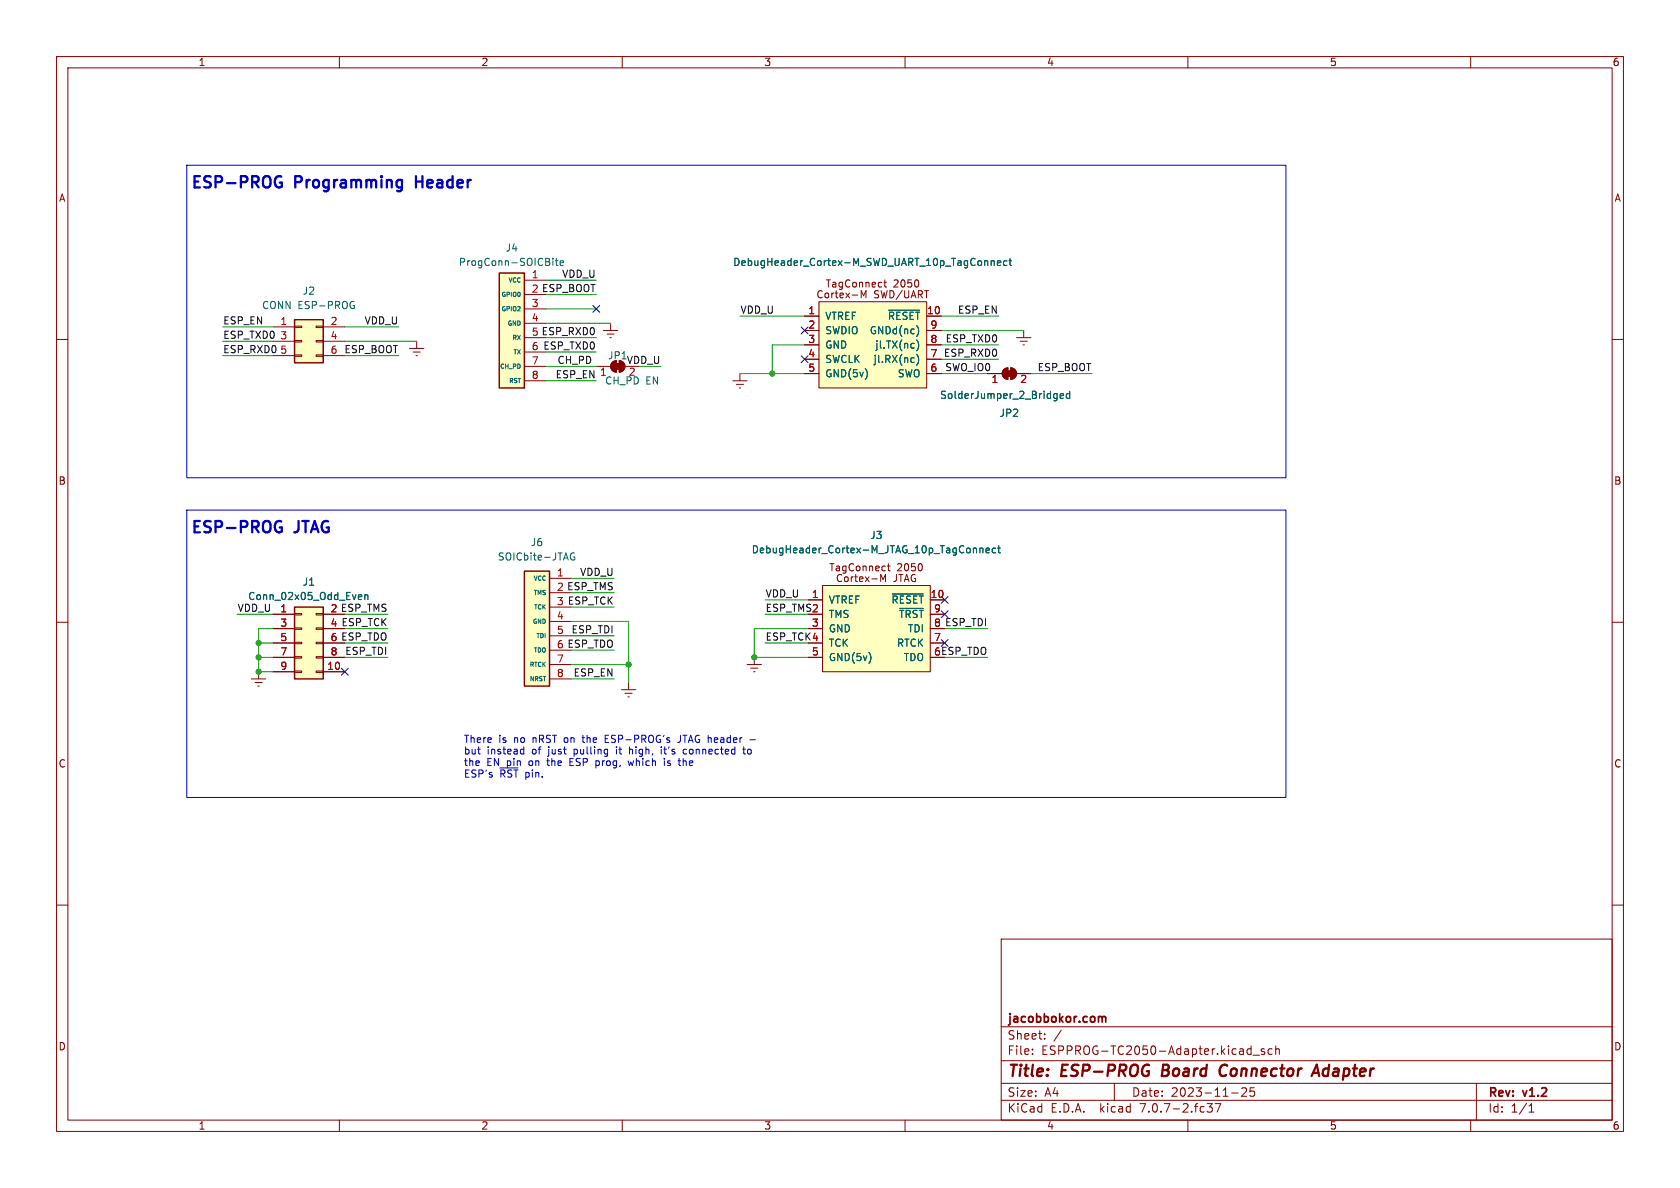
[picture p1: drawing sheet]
<svg xmlns="http://www.w3.org/2000/svg" width="297mm" height="210mm" viewBox="0 0 297 210" stroke-linecap="round" stroke-linejoin="round" font-family="sans-serif">
<g fill="none" stroke="#840000" stroke-width=".18">
<path d="M10 10h277v190h-277zM12 12h273v186h-273zM60 10v2M110 10v2M160 10v2M210 10v2M260 10v2M10 60h2M48.3 57.8h3.8M52.1 57.7h1.2v.2h-1.2zM55.9 57.7h1.2v.2h-1.2zM57.1 57.8h3.9"/>
<path d="M92.7 49.5h3.8M92.7 52.1h3.8M92.7 54.6h3.8M92.7 57.2h3.8M92.7 59.7h3.8M106.7 58.4h2.5M107.3 59.1h1.3M107.8 59.7h.3M107.9 57.2v1.2M142.2 58.4h2.6M142.2 55.9h2.6M144.8 53.3h19v15.3h-19z"/>
<path d="M152.2 52.6v-1.2l.5 .9 .4-.9v1.2M156.2 49.9h.5M156.4 49.5v1.1l.3 .1M163.8 58.4h2.6M163.8 55.9h2.6M179.7 59.7h2.5M181 58.4v1.3M285 60h2M48.3 60.3h3.8M48.3 62.9h3.8M52.1 62.7h1.2v.3h-1.2zM52.1 60.2h1.2v.3h-1.2z"/>
<path d="M55.9 62.7h1.2v.3h-1.2zM55.9 60.2h1.2v.3h-1.2zM57.1 60.3h3.9M57.1 62.9h3.9M72.4 61.6h2.5M73 62.2h1.3M73.5 62.9h.3M73.7 60.3v1.3M92.7 62.2h3.8M92.7 64.8h3.8M92.7 67.3h3.8M105.4 64.8h2.5"/>
<path d="M108.3 64l.7-.2v2a1.02 1.02 0 0 1-1-.7 1.02 1.02 0 0 1 .3-1.1zM109.5 63.8a1.02 1.02 0 0 1 1 1 1.02 1.02 0 0 1-1 1zM129.5 67.3h2.6M130.2 67.9h1.2M130.7 68.6h.2M130.8 66v1.3M142.2 61h2.6M142.2 66h2.6M142.2 63.5h2.6M163.8 61h2.6M163.8 66h2.6M163.8 63.5h2.6"/>
<path d="M174.6 66h2.6M177.5 65.3l.7-.3v2.1a1.02 1.02 0 0 1-1-.7 1.02 1.02 0 0 1 .3-1.1zM178.7 65a1.02 1.02 0 0 1 1 1 1.02 1.02 0 0 1-1 1.1zM179.7 66h2.5M180.3 60.3h1.3M180.8 61h.3M157.1 99.6v1.1l.3 .2M10 110h2M45.7 118.7v1.3M48.3 108.6h3.8M48.3 118.7h3.8M48.3 111.1h3.8"/>
<path d="M48.3 113.7h3.8M48.3 116.2h3.8M52.1 118.6h1.2v.3h-1.2zM52.1 116.1h1.2v.2h-1.2zM52.1 113.5h1.2v.3h-1.2zM52.1 111h1.2v.3h-1.2zM52.1 108.5h1.2v.2h-1.2zM55.9 118.6h1.2v.3h-1.2zM55.9 116.1h1.2v.2h-1.2zM55.9 113.5h1.2v.3h-1.2zM55.9 111h1.2v.3h-1.2zM55.9 108.5h1.2v.2h-1.2z"/>
<path d="M57.1 108.6h3.9M57.1 118.7h3.9M57.1 111.1h3.9M57.1 113.7h3.9M57.1 116.2h3.9M97.2 102.2h3.8M97.2 104.8h3.8M97.2 107.3h3.8M97.2 109.9h3.8M97.2 112.4h3.8M97.2 114.9h3.8M97.2 117.5h3.8"/>
<path d="M132.1 117.5h2.5M132.7 118.1h1.3M133.2 118.7h.3M133.3 116.2v1.3M142.9 108.6h2.5M142.9 111.1h2.5M142.9 113.7h2.5M142.9 116.2h2.5M142.9 106h2.5M145.4 103.5h19.1v15.2h-19.1zM155.7 102.8v-1.3l.4 1 .4-1v1.3M156.9 100.1h.5"/>
<path d="M164.5 108.6h2.5M164.5 111.1h2.5M164.5 113.7h2.5M164.5 116.2h2.5M164.5 106h2.5M285 110h2M44.4 120h2.6M45.1 120.7h1.3M45.6 121.3h.2M97.2 120h3.8M109.9 121.9h2.5M110.5 122.6h1.3"/>
<path d="M111 123.2h.3M111.1 120.7v1.2M10 160h2M285 160h2M177 166h108v32h-108zM60 198v2M110 198v2M160 198v2M177 194.5h108M177 191.5h108M177 187.5h108M177 181.5h108"/>
<path d="M182.5 186.3v.1M182.5 185.5v.1M184.7 183.6v.1M184.7 182.8v.1M187.6 182.1l-1.3 2M197 191.5v3M210 198v2M213.4 195.1h.9l-.5 .6 .4 .1v.7l-.2 .1-.5-.1M214.8 195.1h1l-.6 1.5M217.7 193.2h1.2M219.5 192.4l.6-.1 .2 .1 .1 .3-.9 1.1h.9M220.7 185.4l.5 .1"/>
<path d="M221.2 184.9v1.5M221.2 186.3l-.5 .1M221.5 186.5h1.2M221.7 192.3h-.7v.7l.2-.1h.5l.1 .3-.1 .5-.2 .1-.5-.1M223.5 185.5l-.3-.1-.2 .2v.2l.5 .2v.3h-.5M224.9 185.5l-.4-.1-.3 .3v.4l.1 .2h.6M225.5 185.5l.2-.1 .4 .1 .1 .9M225.5 184.9v1.5M260 198v2M261 191.5v6.5M270.3 196.6h.9M270.3 195.5l.4-.4v1.5"/>
</g>
<path d="M205.6 188.2l-.2 2h.8M216.6 188.2a1.13 1.13 0 0 0-1 .7 1.13 1.13 0 0 0 .3 1.2l.3 .1 .4-.1M231.9 190.2l.9-2 .4 2M232.1 189.6h1" fill="none" stroke="#840000" stroke-width=".4"/>
<path d="M194.6 179.7l.2 .2M194.8 179.9v.8M194.8 179.9l.3-.2 .3 .1 .1 .9" fill="none" stroke="#840000" stroke-width=".3"/>
<g fill="#ffffc2" stroke="#ffffc2" stroke-width=".18">
<path d="M92.7 101h4.5v20.3h-4.5z"/>
<path d="M52.1 56.5h5v7.6h-5z"/>
<path d="M88.3 48.3h4.4v20.3h-4.4z"/>
<path d="M52.1 107.3h5v12.7h-5z"/>
<path d="M145.4 103.5h19.1v15.2h-19.1z"/>
<path d="M144.8 53.3h19v15.3h-19z"/>
</g>
<path d="M52.1 56.5h5v7.6h-5zM88.3 48.3h4.4v20.3h-4.4zM52.1 107.3h5v12.7h-5zM92.7 101h4.5v20.3h-4.5z" fill="none" stroke="#840000" stroke-width=".25"/>
<g fill="none" stroke="#006464" stroke-width=".18">
<path d="M62.4 54h.3v.4l-.3 .2M62.5 53.3h.1M97.7 45.7v.1M97.7 46.1v.8M98.2 46.1h.5M98.3 45.7v1.1l.4 .1M99 46.5l.6-.1v-.3h-.4l-.2 .2 .1 .6h.5M157.1 54.8h5.5M162.1 57.6a1.49 1.49 0 0 1 0 1.8M175.2 46.2l.2-.1h.3l.1 .8M175.2 46.1v.8M176.3 46.5l.6-.1v-.3h-.4l-.2 .2 .1 .6h.5"/>
<path d="M178 46.1h-.4l-.2 .2 .1 .6h.5M178.4 46.1h.5M178.6 45.7v1.1l.3 .1M153.2 65.5l.1 .5-.1 .7M161.5 63.2l.1 .1M161.6 64l-.1 .1M162 62.6a1.46 1.46 0 0 1 0 2M162.1 60.1a1.47 1.47 0 0 1-.1 1.9M186.5 69.6h.4M186.9 69.6v1l-.3 .3M186.9 70.4h-.4M187.4 70l.6-.1v-.3h-.4l-.2 .2 .1 .6h.5"/>
<path d="M189.1 69.6h-.4l-.2 .2 .1 .6h.5M189.1 69.2v1.2M101.6 97.8a.59 .59 0 0 0-.8 .6 .59 .59 0 0 0 .8 .5v-.4h-.2M173.2 96.9v.8M173.2 97l.2-.1h.3l.1 .8M174.3 97.3l.6-.1v-.3h-.4l-.2 .2 .1 .6h.5M176 96.9h-.3l-.3 .2 .1 .6h.5M176.4 96.9h.5M176.6 96.5v1.1l.3 .1M63.5 105.1l.4 .1 .1 .2-.7 .2M63.9 105.9l-.4 .1M64.5 105.3l.2-.2 .3 .1v.8"/>
<path d="M64.5 105.1v.9M153.8 115.7l.2 .5-.2 .7M157.7 105h5.5M159.1 107.5h4.1"/>
</g>
<g fill="#840000" stroke="#840000" stroke-width=".18">
<path d="M108.7 64.3h1v1h-1z"/>
<path d="M108.3 64l.7-.2v2a1.02 1.02 0 0 1-1-.7 1.02 1.02 0 0 1 .3-1.1z"/>
<path d="M109.5 63.8a1.02 1.02 0 0 1 1 1 1.02 1.02 0 0 1-1 1z"/>
<path d="M177.9 65.5h1v1h-1z"/>
<path d="M177.5 65.3l.7-.3v2.1a1.02 1.02 0 0 1-1-.7 1.02 1.02 0 0 1 .3-1.1z"/>
<path d="M178.7 65a1.02 1.02 0 0 1 1 1 1.02 1.02 0 0 1-1 1.1z"/>
</g>
<path d="M49 31.2l.3-.1 .4 .1M49.4 32.3h.4v.6a.7 .7 0 0 1-.8 .1M73.5 31.1v2M73.5 32.1h1.2M49 92.2l.3-.1 .4 .1M49.4 93.2h.4v.7a.7 .7 0 0 1-.8 .1" fill="none" stroke="#0000c2" stroke-width=".4"/>
<g fill="none" stroke="#0000c2" stroke-width=".18">
<path d="M33 29.2h194.3v55.3h-194.3zM33 90.2h194.3v50.8h-194.3zM88.4 135.8h3.2M92.2 132.4l.4 .1M92.6 132v1.3M92.6 133.2l-.4 .1M100.8 134.7h.4M101.4 134.1h-.6v1.2h.6M102.9 130.4h.5M103.1 130v1.2M105.4 135.3h.3M105.7 134.5l-.3 .1"/>
<path d="M107 130.6h.4M107.6 130h-.6v1.2h.6M109 132v.1M109 132.4v.9M111 134.5l.3 .8 .2-.6 .3 .6M111.3 132v1.3M111.6 132.4l-.3 .2M116.9 132v.1M116.9 132.4v.9M117.3 132.4h.5M117.5 134.1v.1M117.5 134.5v.8"/>
<path d="M118 135.3h.4M118.2 134.5l-.2 .2 .2 .2M120.3 130v.9a.41 .41 0 0 1-.5 .3M120.8 134.1v1.2M121 134.5l-.2 .1M121.4 132.5l-.4-.1-.2 .3 .1 .5h.5M131.3 132.4h.5M131.5 132v1.1l.3 .2M132.4 132.4l-.3 .3v.4l.3 .2M132.6 130.8h.9"/>
</g>
<g fill="none" stroke="#009600" stroke-width=".18">
<path d="M39.4 57.8h8.9M61 57.8h9.5M96.5 59.7h8.9M96.5 57.2h11.4M96.5 49.5h8.9M96.5 52.1h8.9M96.5 54.6h8.9M130.8 55.9h11.4M166.4 58.4h14.6M166.4 55.9h10.1M39.4 62.9h8.9M39.4 60.3h8.9"/>
<path d="M61 62.9h9.5M61 60.3h12.7M96.5 64.8h8.9M96.5 67.3h8.9M96.5 62.2h8.9M113 64.8h3.8M130.8 66h11.4M142.2 61h-5.7v5M166.4 66h8.2M166.4 63.5h10.1M166.4 61h10.1M182.2 66h10.8"/>
<path d="M41.9 108.6h6.4M45.7 116.2h2.6M45.7 113.7h2.6M48.3 111.1h-2.6v7.6h2.6M61 108.6h7.6M61 111.1h7.6M61 116.2h7.6M61 113.7h7.6M101 109.9h10.1v10.8M101 114.9h7.6M101 117.5h10.1M101 102.2h7.6"/>
<path d="M101 112.4h7.6M101 107.3h7.6M101 104.8h7.6M135.3 108.6h7.6M135.3 113.7h7.6M135.3 106h7.6M142.9 111.1h-9.6v5.1h9.6M167 111.1h7.6M167 116.2h7.6M101 120h7.6"/>
</g>
<g fill="none" stroke="#000084" stroke-width=".18">
<path d="M104.8 54l1.2 1.2M106 54l-1.2 1.2M141.6 57.8l1.2 1.2M142.8 57.8l-1.2 1.2M141.6 62.9l1.2 1.2M142.8 62.9l-1.2 1.2M60.4 118.1l1.2 1.3M61.6 118.1l-1.2 1.3M166.4 105.4l1.2 1.3M166.4 108l1.2 1.2M166.4 113.1l1.2 1.2M167.6 105.4l-1.2 1.3"/>
<path d="M167.6 108l-1.2 1.2M167.6 113.1l-1.2 1.2"/>
</g>
<g fill="#009600" stroke="#009600" stroke-width=".18">
<circle cx="111.1" cy="117.5" r=".46"/>
<circle cx="136.5" cy="66" r=".46"/>
<circle cx="133.3" cy="116.2" r=".46"/>
<circle cx="45.7" cy="116.2" r=".46"/>
<circle cx="45.7" cy="113.7" r=".46"/>
<circle cx="45.7" cy="118.7" r=".46"/>
</g>
<g font-size="2.8" fill="#0000c2">
<text x="33.7" y="33.4">ESP-PROG</text>
<text x="52.3" y="33.4">Programming</text>
<text x="74.4" y="33.4">Header</text>
<text x="33.7" y="94.4">ESP-PROG</text>
<text x="52.3" y="94.4">JTAG</text>
</g>
<g font-size="2.8" fill="#840000">
<text x="178" y="190.9">Title:</text>
<text x="187.7" y="190.9">ESP-PROG</text>
<text x="206.3" y="190.9">Board</text>
<text x="217.3" y="190.9">Connector</text>
<text x="234.6" y="190.9">Adapter</text>
</g>
<g font-size="2.1" fill="#840000">
<text x="178" y="184">Sheet:</text>
<text x="178" y="181.2">jacobbokor.com</text>
<text x="178" y="186.7">File:</text>
<text x="184.1" y="186.7">ESPPROG-TC2050-Adapter.kicad_sch</text>
<text x="178" y="196.9">KiCad</text>
<text x="178" y="194.1">Size:</text>
<text x="184.7" y="194.1">A4</text>
<text x="185.7" y="196.9">E.D.A.</text>
<text x="194.6" y="196.9">kicad</text>
<text x="200" y="194.1">Date:</text>
<text x="201.8" y="196.9">7.0.7-2.fc37</text>
<text x="207" y="194.1">2023-11-25</text>
<text x="263" y="194.3">Rev:</text>
<text x="263" y="196.9">Id:</text>
<text x="267.1" y="196.9">1/1</text>
<text x="269.4" y="194.3">v1.2</text>
</g>
<g font-size="1.8" fill="#840000">
<text x="35" y="11.9">1</text>
<text x="85" y="11.9">2</text>
<text x="135" y="11.9">3</text>
<text x="185" y="11.9">4</text>
<text x="235" y="11.9">5</text>
<text x="285" y="11.9">6</text>
<text x="10.3" y="35.9">A</text>
<text x="285.3" y="35.9">A</text>
<text x="144.2" y="52.9">Cortex-M</text>
<text x="145.8" y="51">TagConnect</text>
<text x="154.5" y="52.9">SWD/UART</text>
<text x="157.9" y="51">2050</text>
<text x="10.3" y="85.9">B</text>
<text x="285.3" y="85.9">B</text>
<text x="146.5" y="101.2">TagConnect</text>
<text x="158.6" y="101.2">2050</text>
<text x="147.7" y="103.1">Cortex-M</text>
<text x="157.9" y="103.1">JTAG</text>
<text x="10.3" y="135.9">C</text>
<text x="285.3" y="135.9">C</text>
<text x="10.3" y="185.9">D</text>
<text x="285.3" y="185.9">D</text>
<text x="35" y="199.9">1</text>
<text x="85" y="199.9">2</text>
<text x="135" y="199.9">3</text>
<text x="185" y="199.9">4</text>
<text x="235" y="199.9">5</text>
<text x="285" y="199.9">6</text>
</g>
<g font-size="1.8" fill="#006464">
<text x="81" y="47.2">ProgConn-SOICBite</text>
<text x="89.3" y="44.7">J4</text>
<text x="129.5" y="47.2">DebugHeader_Cortex-M_SWD_UART_10p_TagConnect</text>
<text x="53.4" y="52.3">J2</text>
<text x="46.2" y="54.8">CONN ESP-PROG</text>
<text x="145.8" y="56.7">VTREF</text>
<text x="145.8" y="59.3">SWDIO</text>
<text x="153.7" y="59.3">GNDd(nc)</text>
<text x="156.9" y="56.7">~{RESET}</text>
<text x="107.4" y="63.7">JP1</text>
<text x="145.8" y="61.8">GND</text>
<text x="145.8" y="64.4">SWCLK</text>
<text x="154.3" y="64.4">jl.RX(nc)</text>
<text x="154.6" y="61.8">jl.TX(nc)</text>
<text x="106.9" y="68.2">CH_PD</text>
<text x="111.1" y="66.8">2</text>
<text x="114.2" y="68.2">EN</text>
<text x="145.8" y="66.9">GND(5v)</text>
<text x="158.6" y="66.9">SWO</text>
<text x="166.1" y="70.7">SolderJumper_2_Bridged</text>
<text x="176.6" y="73.9">JP2</text>
<text x="153.7" y="95.5">J3</text>
<text x="87.9" y="99.3">SOICbite-JTAG</text>
<text x="93.7" y="96.7">J6</text>
<text x="132.8" y="98">DebugHeader_Cortex-M_JTAG_10p_TagConnect</text>
<text x="43.8" y="106.3">Conn_02x05_Odd_Even</text>
<text x="53.4" y="103.7">J1</text>
<text x="146.4" y="106.9">VTREF</text>
<text x="157.5" y="106.9">~{RESET}</text>
<text x="146.4" y="109.4">TMS</text>
<text x="146.4" y="112">GND</text>
<text x="158.8" y="109.4">~{TRST}</text>
<text x="160.4" y="112">TDI</text>
<text x="146.4" y="114.5">TCK</text>
<text x="146.4" y="117.1">GND(5v)</text>
<text x="158.5" y="114.5">RTCK</text>
<text x="159.7" y="117.1">TDO</text>
</g>
<g font-size="1.8" fill="#a90000">
<text x="93.9" y="49.3">1</text>
<text x="49.5" y="57.5">1</text>
<text x="58.3" y="57.5">2</text>
<text x="93.9" y="54.4">3</text>
<text x="93.9" y="56.9">4</text>
<text x="142.8" y="55.6">1</text>
<text x="142.8" y="58.2">2</text>
<text x="163.8" y="55.6">10</text>
<text x="164.4" y="58.2">9</text>
<text x="49.5" y="60.1">3</text>
<text x="49.5" y="62.6">5</text>
<text x="58.3" y="60.1">4</text>
<text x="58.3" y="62.6">6</text>
<text x="93.9" y="64.5">7</text>
<text x="142.8" y="60.7">3</text>
<text x="142.8" y="63.2">4</text>
<text x="142.8" y="65.8">5</text>
<text x="164.4" y="65.8">6</text>
<text x="164.4" y="63.2">7</text>
<text x="164.4" y="60.7">8</text>
<text x="93.9" y="67.1">8</text>
<text x="175.2" y="68">1</text>
<text x="180.3" y="68">2</text>
<text x="98.4" y="102">1</text>
<text x="143.4" y="105.8">1</text>
<text x="164.4" y="105.8">10</text>
<text x="49.5" y="108.3">1</text>
<text x="49.5" y="110.9">3</text>
<text x="49.5" y="113.4">5</text>
<text x="58.3" y="108.3">2</text>
<text x="58.3" y="110.9">4</text>
<text x="58.3" y="113.4">6</text>
<text x="98.4" y="109.6">4</text>
<text x="98.4" y="112.1">5</text>
<text x="143.4" y="110.9">3</text>
<text x="143.4" y="108.3">2</text>
<text x="143.4" y="113.4">4</text>
<text x="165" y="113.4">7</text>
<text x="165" y="108.3">9</text>
<text x="165" y="110.9">8</text>
<text x="49.5" y="116">7</text>
<text x="49.5" y="118.5">9</text>
<text x="57.7" y="118.5">10</text>
<text x="58.3" y="116">8</text>
<text x="98.4" y="117.2">7</text>
<text x="98.4" y="119.8">8</text>
<text x="143.4" y="116">5</text>
<text x="165" y="116">6</text>
</g>
<g font-size="1.8" fill="#0f0f0f">
<text x="93.9" y="51.8">2 ESP_BOOT</text>
<text x="99.3" y="49.2">VDD_U</text>
<text x="39.4" y="60">ESP_TXD0</text>
<text x="39.4" y="57.4">ESP_EN</text>
<text x="64.4" y="57.4">VDD_U</text>
<text x="93.9" y="59.4">5 ESP_RXD0</text>
<text x="130.8" y="55.5">VDD_U</text>
<text x="169.3" y="55.5">ESP_EN</text>
<text x="39.4" y="62.5">ESP_RXD0</text>
<text x="60.8" y="62.5">ESP_BOOT</text>
<text x="93.9" y="62">6 ESP_TXD0</text>
<text x="98.5" y="64.4">CH_PD</text>
<text x="110.7" y="64.4">VDD_U</text>
<text x="166.8" y="63.2">ESP_RXD0</text>
<text x="167" y="65.7">SWO_IO0</text>
<text x="167.1" y="60.6">ESP_TXD0</text>
<text x="183.3" y="65.7">ESP_BOOT</text>
<text x="98.1" y="67">ESP_EN 1</text>
<text x="102.5" y="101.9">VDD_U</text>
<text x="98.4" y="104.5">2 ESP_TMS</text>
<text x="98.4" y="107.1">3 ESP_TCK</text>
<text x="135.3" y="105.7">VDD_U</text>
<text x="41.9" y="108.2">VDD_U</text>
<text x="58.3" y="108.3">2 ESP_TMS</text>
<text x="58.3" y="110.9">4 ESP_TCK</text>
<text x="58.3" y="113.4">6 ESP_TDO</text>
<text x="100.9" y="112">ESP_TDI</text>
<text x="135.3" y="113.3">ESP_TCK4</text>
<text x="135.3" y="108.2">ESP_TMS2</text>
<text x="165" y="110.9">8 ESP_TDI</text>
<text x="60.9" y="115.9">ESP_TDI</text>
<text x="98.4" y="114.7">6 ESP_TDO</text>
<text x="101.3" y="119.7">ESP_EN</text>
<text x="165" y="116">6ESP_TDO</text>
</g>
<g font-size="1.8" fill="#0000c2">
<text x="81.9" y="131.4">There</text>
<text x="88.2" y="131.4">is</text>
<text x="91" y="131.4">no</text>
<text x="94.4" y="131.4">nRST</text>
<text x="100.2" y="131.4">on</text>
<text x="103.7" y="131.4">the</text>
<text x="107.8" y="131.4">ESP-PROG's</text>
<text x="121" y="131.4">JTAG header</text>
<text x="81.9" y="133.5">but</text>
<text x="81.9" y="135.5">the</text>
<text x="81.9" y="137.5">ESP's</text>
<text x="86" y="135.5">EN pin</text>
<text x="86.1" y="133.5">instead</text>
<text x="88.3" y="137.5">~{RST}</text>
<text x="93" y="137.5">pin.</text>
<text x="93.8" y="135.5">on</text>
<text x="94.2" y="133.5">of</text>
<text x="97.2" y="133.5">just</text>
<text x="97.2" y="135.5">the</text>
<text x="101.4" y="135.5">ESP</text>
<text x="101.9" y="133.5">pulling</text>
<text x="106.2" y="135.5">prog,</text>
<text x="109.6" y="133.5">it</text>
<text x="112.1" y="133.5">high,</text>
<text x="112.2" y="135.5">which</text>
<text x="117.9" y="133.5">it's</text>
<text x="118.7" y="135.5">is</text>
<text x="121.5" y="135.5">the</text>
<text x="122.1" y="133.5">connected</text>
<text x="132.9" y="133.5">to</text>
</g>
<g font-size="1.1" fill="#006464">
<text x="88.5" y="52.7">GPIO0</text>
<text x="89.7" y="50.1">VCC</text>
<text x="88.5" y="55.2">GPIO2</text>
<text x="89.6" y="57.8">GND</text>
<text x="88.2" y="65.4">CH_PD</text>
<text x="90.4" y="60.3">RX</text>
<text x="90.6" y="62.8">TX</text>
<text x="89.8" y="67.9">RST</text>
<text x="94.2" y="105.4">TMS</text>
<text x="94.2" y="102.8">VCC</text>
<text x="94.2" y="107.9">TCK</text>
<text x="94" y="110.5">GND</text>
<text x="94.6" y="113">TDI</text>
<text x="93.5" y="118.1">RTCK</text>
<text x="94.2" y="115.5">TDO</text>
<text x="93.5" y="120.6">NRST</text>
</g>
</svg>
